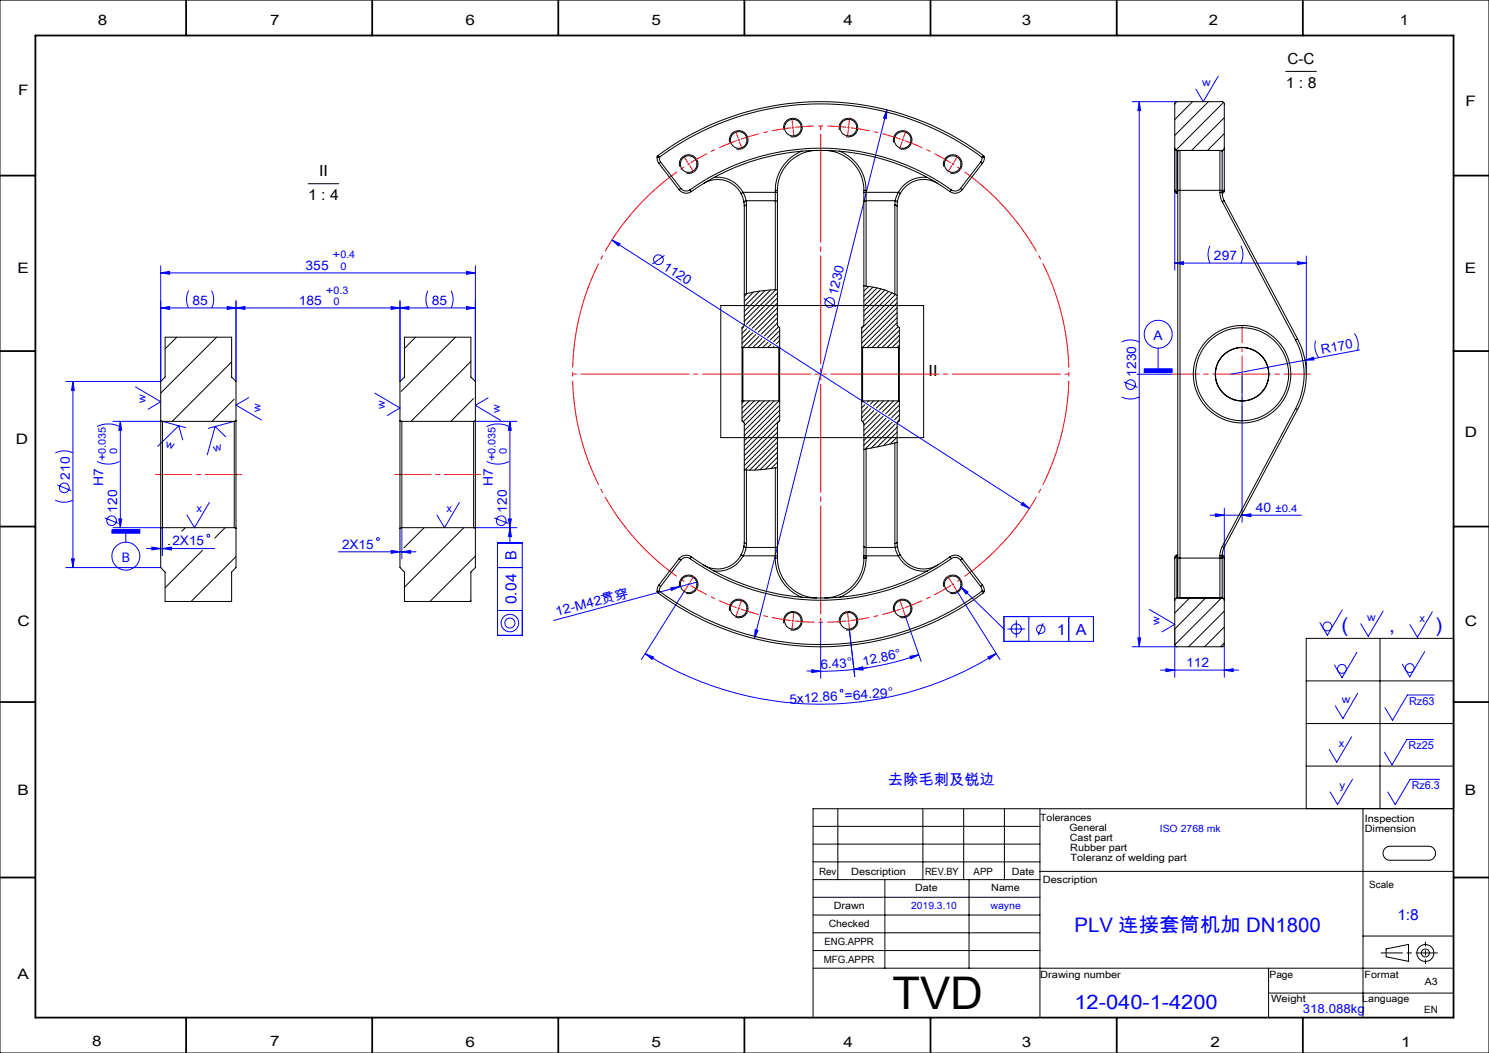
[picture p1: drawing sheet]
<svg xmlns="http://www.w3.org/2000/svg" width="420mm" height="297mm" viewBox="0 0 420 297" stroke-linecap="round" stroke-linejoin="round" font-family="sans-serif">
<g fill="none" stroke="#00f" stroke-width=".28">
<path d="M250.2 31l-.2 2.5-.8-.2zM250.2 31l-37.4 149.1M319.3 28.7h12.7M321.3 28.7l.4 2.5h-.7zM321.3 28.7v153.7M343.6 21.5l-4.2 7.2-2.1-3.6M331.4 41.8v34.4M45.3 77l2.5-.5v.9zM45.3 75v32.6h-26.7M45.3 77h88.8M131.6 76.5l2.5 .5-2.5 .4zM134.1 75v32.6"/>
<path d="M172.6 67.7l2.3 1-.4 .7zM172.6 67.7l117.8 75.7M187.4 72l-3.4 2.5M331.4 74.2l2.4-.4v.8zM331.4 74.2h37.1M341.3 69.3l-.6 2.3 .2 1.4 .4 1.2M350 69.3l.6 2.3-.2 1.4-.4 1.2M366 73.8l2.5 .4-2.5 .4zM368.5 72.2v33.3M45.3 86.9h88.8M45.3 86.9l2.5-.4v.8zM53.2 82l-.6 2.2 .2 1.7 .4 1"/>
<path d="M59.7 82l.6 1.9-.1 1.4-.5 1.6M64.1 86.5l2.5 .4-2.5 .4zM66.6 86.9l2.5-.4v.8zM66.6 84.9v22.7M110.3 86.5l2.5 .4-2.5 .4zM112.8 86.9l2.5-.4v.8zM112.8 84.9v22.7M120.7 82l-.5 1.9v1.4l.5 1.6M127.2 82l.6 2.2-.2 1.7-.4 1M131.6 86.5l2.5 .4-2.5 .4zM232.3 84.1l3.5 2.5M316.4 96.5l2.3-.6 1.7 .2 .9 .4"/>
<path d="M326.7 98.2v5.8M371.1 96.1l-.2 2.3 .3 1 .8 1.5M382 94l.8 1.5 .2 1-.1 2.3M383.5 98.7l-36.3 6.8M20.6 107.6l.4 2.5h-.8zM20.6 107.6v52.5M31.9 118.8h13.9l6.6 1.8M33.9 118.8l.4 2.6h-.8zM33.9 118.8v30M38.2 109.1l7.1 4.2-3.5 2.1M66.1 118.8l-7.4 2M70.2 112.1l-3.6 2.2 7.1 4.2"/>
<path d="M105.7 110.9l7.1 4.2-3.5 2.1M133.6 118.8h12.2M137.7 112.2l-3.6 2.1 7.1 4.3M143.8 118.8l.4 2.6h-.8zM143.8 118.8v30M316.4 112l1.9 .5 1.7-.1 1.3-.4M317 107.7l3.9 1.6M320.7 105.5h9.9M322.8 104h7.8v1.1h-7.8zM350.3 105.5v41.8M368.1 101.6l2.4-.9 .1 .8zM15.6 127.7l2-.5 1.7 .1 1.3 .4"/>
<path d="M16.2 136.8l3.9 1.6M27.4 130.2a7.2 7.2 0 0 0 6.3 0M27.4 120.3a7.2 7.2 0 0 1 6.3 0M51.5 124.1l-1.1-4-5.9 5.8M63.6 123.2l-2.9-2.9-2.2 8M137.3 130.2a7.2 7.2 0 0 0 6.3 0M137.3 120.3a7.2 7.2 0 0 1 6.3 0M15.6 141.1l2 .5h1.3l1.7-.5M20.2 157.6h.8l-.4 2.5zM29.5 146.1l3.9 1.5M31.6 149.4h7.8v1h-7.8zM31.9 148.8h13.9v7.9"/>
<path d="M33.5 146.4h.8l-.4 2.4zM35.5 150.4v2.5M41.3 154.7h19.3M42.8 154.3l2.5 .4-2.5 .4zM45.3 149v7.7M45.8 154.7l2.5-.4v.8zM59.1 141.7l-4.2 7.1-2.2-3.5M95.4 155.6h21.9M110.3 155.3l2.5 .3-2.5 .5zM113.3 155.6l2.5-.3v.8zM113.3 148.8v8.9M129.6 141.7l-4.2 7.1-2.1-3.5"/>
<path d="M133.6 148.8h12.2M139.4 146.1l3.9 1.5M140.3 153.1h7v26.1h-7zM143.4 146.4h.8l-.4 2.4zM143.9 148.8l-.1 4.3M143.9 148.8l.4 2.5h-.9zM288.5 141.7l1.9 1.7-2.4-1zM341.3 145.3h25.8M342.8 144.9l2.5 .4-2.5 .4zM345.3 143.3v26M350.3 145.3l2.5-.4v.8zM18.6 160.1h26.7"/>
<path d="M140.3 172.2h7M140.3 160.1h7M189.2 165.8l2.5-.3-2.3 1zM191.7 165.5l-35.5 9.5M192.8 167.1l-11.9 19M196.8 164.1l-5.1 1.4M213 177.6l.8 .2-1 2.3zM231.5 175.4v15.9M239.6 177.8l1.5 13M255.5 174.1l4.3 12.4M270.2 167.1l11.9 19M271 165.5l2 1.5-.5 .5z"/>
<path d="M271 165.5l12.2 11.9M283.2 173.9h25.2v7h-25.2zM284.2 177.4h4.9M286.7 174.9v5M290.2 173.9v7M294.3 175.8l-1.4 3.4M301.4 173.9v7M321 179.9h.7l-.4 2.5zM324.2 171.9l7.2 4.2-3.6 2.1M331.4 177.4v13.6M378.6 172l-4.2 7.2-2.1-3.6M390.1 172.4l-4.2 7.1-2.1-3.6"/>
<path d="M404 172.6l-4.2 7.1-2.1-3.5M182 184.4l2.3 .9-.4 .7zM182 184.4a93.1 93.1 0 0 0 99 0M227.5 189.2l4 .1M229 188.9l2.5 .4-2.5 .4zM240.9 188.8l2.4-.7 .1 .8zM240.9 188.8l-9.4 .5M244.8 188.3l-3.9 .5M256.7 185.1l2.5-.4-2.3 1.1zM259.2 184.7l-9 2.6-9.3 1.5M278.7 185.3l2.3-.9-1.9 1.6zM319.3 182.4h12.7"/>
<path d="M327.3 189h22.1M328.9 188.6l2.5 .4-2.5 .4zM345.3 189l2.5-.4v.8zM345.3 181.8v9.2M382.7 184l-4.2 7.2-2.1-3.6M383 195.5l-4.2 7.2-2.1-3.6M401.8 183.8l-4.1 7.1-2.2-3.5M404.5 196h-7.5l-4.2 7.2-2.1-3.6M381.2 207.8l-4.2 7.2-2.1-3.6M381.5 219.8l-4.2 7.1-2.1-3.5M404.4 208.6h-7.6l-4.2 7.1-2.1-3.5M406 219.8h-8.2l-4.2 7.1-2.2-3.5"/>
<circle cx="185.7" cy="73.3" r="1.36"/>
<circle cx="234" cy="85.3" r="1.37"/>
<circle cx="326.7" cy="94.3" r="3.9"/>
<circle cx="318.9" cy="108.5" r="1.36"/>
<circle cx="18.1" cy="137.6" r="1.36"/>
<circle cx="31.5" cy="146.9" r="1.36"/>
<circle cx="35.5" cy="156.9" r="3.9"/>
<circle cx="58.7" cy="151.1" r=".38"/>
<circle cx="106.6" cy="152" r=".4"/>
<circle cx="141.4" cy="146.9" r="1.36"/>
<circle cx="143.8" cy="175.7" r="2.47"/>
<circle cx="143.8" cy="175.7" r="1.42"/>
<circle cx="286.7" cy="177.4" r="1.42"/>
<circle cx="293.6" cy="177.5" r="1.18"/>
<circle cx="374.4" cy="176.7" r="1.25"/>
<circle cx="237.4" cy="194.8" r=".39"/>
<circle cx="378.5" cy="188.7" r="1.26"/>
<circle cx="397.6" cy="188.4" r="1.24"/>
</g>
<g fill="none" stroke="#000" stroke-width=".28">
<path d="M0 0h420v297h-420zM221.1 36.7a2.63 2.63 0 0 1 2.3-3.3 2.63 2.63 0 0 1 2.9 2.8 2.63 2.63 0 0 1-3.3 2.3M236.8 36.7a2.63 2.63 0 0 1 2.3-3.3 2.63 2.63 0 0 1 2.8 2.8 2.63 2.63 0 0 1-3.2 2.3M362.7 20.1h8.6M86.9 51.8h8.7M191.7 47a2.62 2.62 0 0 1 2.3-3.3 2.62 2.62 0 0 1 2.9 2.8 2.62 2.62 0 0 1-3.3 2.3M205.8 40.1a2.63 2.63 0 0 1 2.4-3.2 2.63 2.63 0 0 1 2.8 2.8 2.63 2.63 0 0 1-3.3 2.3M252.1 40.1a2.62 2.62 0 0 1 2.3-3.2 2.62 2.62 0 0 1 2.8 2.8 2.62 2.62 0 0 1-3.3 2.3M266.2 47a2.63 2.63 0 0 1 2.3-3.3 2.63 2.63 0 0 1 2.9 2.8 2.63 2.63 0 0 1-3.4 2.3M203.3 86.2h57.2v37.2h-57.2zM191.7 165.5a2.62 2.62 0 0 1 2.3-3.3 2.62 2.62 0 0 1 2.9 2.8 2.62 2.62 0 0 1-3.3 2.4M205.8 172.3a2.63 2.63 0 0 1 2.4-3.3 2.63 2.63 0 0 1 2.8 2.9 2.63 2.63 0 0 1-3.3 2.3"/>
<path d="M221.1 175.8a2.63 2.63 0 0 1 2.4-3.3 2.63 2.63 0 0 1 2.8 2.9 2.63 2.63 0 0 1-3.3 2.3M236.8 175.8a2.62 2.62 0 0 1 2.3-3.3 2.62 2.62 0 0 1 2.8 2.8 2.62 2.62 0 0 1-3.2 2.4M252.1 172.3a2.62 2.62 0 0 1 2.3-3.3 2.62 2.62 0 0 1 2.8 2.8 2.62 2.62 0 0 1-3.3 2.4M266.2 165.5a2.63 2.63 0 0 1 2.3-3.3 2.63 2.63 0 0 1 2.9 2.9 2.63 2.63 0 0 1-3.4 2.3M368.4 180.1h41.6v48h-41.6zM368.4 192h41.6M389.3 180.1v48M368.4 204.1h41.6M368.4 216.1h41.6M229.3 233.1h64M229.3 238.1h64M236.3 228.1v20"/>
<path d="M260.3 228.1v20M271.8 228.1v20M283.3 228.1v20M293.3 228.1v58.9M384.5 228.1v58.9M390.8 239.1l1.1-.4h11a1.98 1.98 0 0 1 2 2 1.98 1.98 0 0 1-2 1.9h-10.8a1.98 1.98 0 0 1-1.9-1.3 1.98 1.98 0 0 1 .6-2.2zM410 228.1h-180.7v59M229.3 243.1h64M229.3 248.1h64M229.3 253.1h64M229.3 258.1h64M249.6 248.1v25"/>
<path d="M273.3 248.1v25M293.3 245.8h116.7M229.3 263.1h64M229.3 268.1h64M229.3 273.1h180.7M357.8 273.1v13.9M384.5 264h25.5M391 267.6l6.3-1.2v4.7l-6.3-1.2zM357.8 280.1h52.2"/>
<circle cx="402" cy="268.8" r="1.12"/>
<circle cx="402.1" cy="268.8" r="2.4"/>
</g>
<g fill="none" stroke="#f00" stroke-width=".28" stroke-dasharray="30.5 1.3 1.3 1.3" stroke-linecap="butt">
<path d="M208.4 39.5l-.3 .1M208.4 39.5l.3-.1M223.7 36h-.3M223.7 36l.3-.1M239.3 36l-.3-.1M239.3 36h.4M254.6 39.5l-.3-.1M254.6 39.5l.3 .1M268.7 46.3l-.2-.2M268.7 46.3l.3 .1M194.3 164.8l.2 .2M194.3 164.8l-.3-.2"/>
<path d="M208.4 171.6l.3 .1M208.4 171.6l-.3-.1M223.7 175.1h.3M223.7 175.1h-.3M239.3 175.1h.4M239.3 175.1h-.3M254.6 171.6l.3-.1M254.6 171.6l-.3 .1M268.7 164.8l.3-.2M268.7 164.8l-.2 .2"/>
</g>
<path d="M207.8 39.7l-6.7 2.8-6.3 3.4M223 36l-7.1 1.3-6.9 2M238.7 35.9l-7.2-.4-7.2 .4M254 39.3l-6.9-2-7.1-1.3M268.2 45.9l-6.3-3.4-6.7-2.8M194.8 165.1l6.3 3.5 6.7 2.8M209 171.8l6.9 2 7.1 1.2M224.3 175.2l7.2 .3 7.2-.3M240 175l7.1-1.2 6.9-2M255.2 171.4l6.7-2.8 6.3-3.5" fill="none" stroke="#f00" stroke-width=".28" stroke-dasharray="30.5 1.3 1.3 1.3" stroke-dashoffset="25.2" stroke-linecap="butt"/>
<path d="M193.7 46.6a70 70 0 0 0 0 117.9M269.3 164.5a70 70 0 0 0 0-117.9" fill="none" stroke="#f00" stroke-width=".28" stroke-dasharray="30.5 1.3 1.3 1.3" stroke-dashoffset="-3.4" stroke-linecap="butt"/>
<path d="M194.1 46l.1 .3M194.2 46.3l-.2 .2M194.2 46.3l.2 .2M194.5 46.1l-.3 .2M350 105.5h.7M350.3 105.2v.7" fill="none" stroke="#f00" stroke-width=".28"/>
<g fill="none" stroke="#f00" stroke-width=".28" stroke-dasharray="30.5 1.3 1.3 1.3">
<path d="M208.2 38.9l-.7-1.9M208.4 39.5l-.1-.3M208.4 39.5l.1 .3M223.6 35.4l-.2-2.1M223.7 36l-.1-.3M223.7 36v.3M223.7 36.6l.3 2M239.3 36.6l-.3 2M239.3 36l.1-.3M239.3 36v.3M239.4 35.4l.2-2.1M254.6 39.5l.1-.3"/>
<path d="M254.6 39.5l-.1 .3M254.8 38.9l.7-1.9M193.9 45.7l-1.1-1.7M194.6 46.8l1.1 1.7M208.6 40l.7 2M254.4 40l-.7 2M268.4 46.8l-1.1 1.7M268.7 46.3l.2-.3M268.7 46.3l-.1 .2M269.1 45.7l1.1-1.7M231.5 105.5v-.3M231.5 105.5h-.3"/>
<path d="M231.5 105.5v.3M231.5 105.5h.3M193.9 165.3l-1.1 1.8M194.3 164.8l-.2 .3M194.3 164.8l.1-.3M194.6 164.3l1.1-1.7M208.2 172.2l-.7 1.9M208.4 171.6l-.1 .3M208.4 171.6l.1-.3M208.6 171l.7-1.9M223.6 175.7l-.2 2M223.7 175.1l-.1 .3"/>
<path d="M223.7 175.1v-.3M223.7 174.5l.3-2M239.3 174.5l-.3-2M239.3 175.1l.1 .3M239.3 175.1v-.3M239.4 175.7l.2 2M254.4 171l-.7-1.9M254.6 171.6l.1 .3M254.6 171.6l-.1-.3M254.8 172.2l.7 1.9M268.4 164.3l-1.1-1.7M268.7 164.8l.2 .3"/>
<path d="M268.7 164.8l-.1-.3M269.1 165.3l1.1 1.8"/>
</g>
<path d="M230.9 105.5h-69.3M231.5 104.9v-69.2M231.5 106.2v69.2M232.1 105.5h69.3" fill="none" stroke="#f00" stroke-width=".28" stroke-dasharray="30.5 1.3 1.3 1.3" stroke-dashoffset="-2.2"/>
<path d="M68.1 133.8h-24.2M135.6 133.8h-24.2" fill="none" stroke="#f00" stroke-width=".28" stroke-dasharray="30.5 1.3 1.3 1.3" stroke-dashoffset="20.3"/>
<path d="M350.4 104.9v-12.8M350.4 106.2v12.8" fill="none" stroke="#f00" stroke-width=".28" stroke-dasharray="30.5 1.3 1.3 1.3" stroke-dashoffset="26"/>
<path d="M349.7 105.5h-19.1" fill="none" stroke="#f00" stroke-width=".28" stroke-dasharray="30.5 1.3 1.3 1.3" stroke-dashoffset="22.8"/>
<path d="M351 105.5h18.5" fill="none" stroke="#f00" stroke-width=".28" stroke-dasharray="30.5 1.3 1.3 1.3" stroke-dashoffset="23.1"/>
<path d="M389.6 268.8h15.9" fill="none" stroke="#000" stroke-width=".28" stroke-dasharray="30.5 1.3 1.3 1.3" stroke-dashoffset="24.4"/>
<path d="M402.1 265.7v6.1" fill="none" stroke="#000" stroke-width=".28" stroke-dasharray="30.5 1.3 1.3 1.3" stroke-dashoffset="29.3"/>
<g fill="none" stroke="#000" stroke-width=".5">
<path d="M10 10h400v277h-400zM52.5 0v10M105 0v10M157.5 0v10M210 0v10M262.5 0v10M315 0v10M367.5 0v10M0 49.5h10M410 49.5h10M0 99h10M410 99h10"/>
<path d="M0 148.5h10M410 148.5h10M0 198h10M410 198h10M0 247.5h10M410 247.5h10M52.5 287v10M105 287v10M157.5 287v10M210 287v10M262.5 287v10M315 287v10"/>
<path d="M367.5 287v10"/>
</g>
<g fill="#00f">
<path d="M271 165.5l2 1.5-.5 .5z"/>
<path d="M143.9 148.8l.4 2.5h-.9z"/>
<path d="M368.1 101.6l2.4-.9 .1 .8z"/>
<path d="M189.2 165.8l2.5-.3-2.3 1z"/>
<path d="M31.6 149.4v1h7.8v-1zM322.8 104v1.1h7.8v-1.1z"/>
<path d="M288.5 141.7l-.5 .7 2.4 1zM172.6 67.7l1.9 1.7 .4-.7z"/>
<path d="M350.3 145.3l2.5-.4v.8zM342.8 144.9l2.5 .4-2.5 .4z"/>
<path d="M45.3 77l2.5-.5v.9zM131.6 76.5l2.5 .5-2.5 .4zM112.8 86.9l2.5-.4v.8zM131.6 86.5l2.5 .4-2.5 .4zM42.8 154.3l2.5 .4-2.5 .4zM45.8 154.7l2.5-.4v.8zM110.3 155.3l2.5 .3-2.5 .5zM113.3 155.6l2.5-.3v.8zM328.9 188.6l2.5 .4-2.5 .4zM345.3 189l2.5-.4v.8zM331.4 74.2l2.4-.4v.8zM366 73.8l2.5 .4-2.5 .4z"/>
<path d="M45.3 86.9l2.5-.4v.8zM64.1 86.5l2.5 .4-2.5 .4z"/>
<path d="M66.6 86.9l2.5-.4v.8zM110.3 86.5l2.5 .4-2.5 .4z"/>
<path d="M229 188.9l2.5 .4-2.5 .4zM240.9 188.8l2.4-.7 .1 .8z"/>
<path d="M182 184.4l2.3 .9-.4 .7zM278.7 185.3l2.3-.9-1.9 1.6z"/>
<path d="M240.9 188.8l2.4-.7 .1 .8zM256.7 185.1l2.5-.4-2.3 1.1z"/>
<path d="M213 177.6l-.2 2.5 1-2.3zM250.2 31l-1 2.3 .8 .2z"/>
<path d="M20.6 107.6l.4 2.5h-.8zM20.2 157.6h.8l-.4 2.5zM33.9 118.8l.4 2.6h-.8zM33.5 146.4h.8l-.4 2.4zM143.8 118.8l.4 2.6h-.8zM143.4 146.4h.8l-.4 2.4zM321.3 28.7l.4 2.5h-.7zM321 179.9h.7l-.4 2.5z"/>
</g>
<g fill="none" stroke="#000" stroke-width=".28">
<path d="M331.9 28.7l-.5 .5M336.4 28.7l-5 5M340.9 28.7l-9.5 9.5M345.2 28.9l-13.5 13.5M345.3 33.2l-9.2 9.2M345.3 37.7l-4.7 4.7M185.3 44.3l.7 .1M185.3 44.3l.1 1 .4 .8M185.6 43.9l-.3 .4M185.6 43.9l.4 .5M185.6 43.9a76.9 76.9 0 0 1 91.8 0M185.8 46.1l5.8 7.4"/>
<path d="M186 44.4v.7l.3 .6M186 44.4a76.3 76.3 0 0 1 91 0M186.3 45.7l-.5 .4M186.3 45.7l5.8 7.5M191.6 53.5a2.52 2.52 0 0 0 3.4 .5M192.1 53.2l-.5 .3M192.1 53.2a1.89 1.89 0 0 0 2.5 .3M194.6 53.5l.4 .5M194.6 53.5a63.6 63.6 0 0 1 73.7 0M198.5 51.7a7.5 7.5 0 0 1 10.5 2.9M201.4 50.1l-6.4 3.9M201.4 50.1a8.2 8.2 0 0 1 8.2 4.2"/>
<path d="M209 54.6l.8 2.4M209.6 54.3l-.6 .3M209.6 54.3l.9 2.3M209.6 54.3h9.1M209.8 57l.1 1.1M209.9 58.1v33.7l-.6 .6v5.6M210.5 56.6v1.2M210.5 56.6l-.7 .4M210.5 56.6h8.2M210.5 57.8l-.6 .3M210.5 57.8v25M218.7 56.6l.6 .3"/>
<path d="M218.7 54.3v2.3M218.7 54.3h.6M218.7 53.7h.6M218.7 53.7v.6M218.7 56.6v25.1M219.3 54.3v2.6M219.3 53.7v.6M219.3 56.9v34.9l.6 .6v5.6M226.2 42.6a67.1 67.1 0 0 1 10.6 0M226.2 42.6a63.1 63.1 0 0 0-24.8 7.5M226.2 42.6a11.9 11.9 0 0 0-7.5 11.1M230.3 42.4a11.3 11.3 0 0 0-11 11.3"/>
<path d="M232.6 42.4a11.2 11.2 0 0 1 11.1 11.3M236.8 42.6a63.6 63.6 0 0 1 24.8 7.5M236.8 42.6a11.9 11.9 0 0 1 7.5 11.1M243.7 54.3h.6M243.7 54.3v2.6M243.7 53.7h.6M243.7 53.7v.6M243.7 56.9v34.9l-.6 .6v5.6M244.3 56.6l-.6 .3M244.3 54.3v2.3M244.3 56.6h8.2M244.3 53.7v.6"/>
<path d="M244.3 56.6v24.1M244.3 54.3h9.1M252.4 57.8l.6 .3M252.4 57.8v25.2M252.5 56.6l-.1 1.2M252.5 56.6l.6 .4M253 58.1v33.7l.7 .6v5.6M253.1 57l-.1 1.1M253.4 54.3l-.9 2.3M253.4 54.3l.5 .3M253.9 54.6l-.8 2.4M261.6 50.1l6.4 3.9"/>
<path d="M261.6 50.1a8.2 8.2 0 0 0-8.2 4.2M264.5 51.7a7.5 7.5 0 0 0-10.6 2.9M268.3 53.5l-.3 .5M270.9 53.2a1.89 1.89 0 0 1-2.6 .3M270.9 53.2l.5 .3M271.4 53.5a2.49 2.49 0 0 1-3.4 .5M276.6 45.7l.5 .4M276.6 45.7l-5.7 7.5M277 44.4l-.4 1.3M277.1 46.1l-5.7 7.4M277.4 43.9l-.4 .5M277.4 43.9l.2 .4"/>
<path d="M277.6 44.3l-.6 .1M277.6 44.3l-.1 1-.4 .8M331.4 53.5v.7l.6 .3M331.4 41.8v.4l.6 .2M331.4 41.8v-12.6l.5-.5h12.9l.4 .2 .1 .3v12.6M331.4 53.5v.3l.6 .2M331.4 41.8v11.7M332 42.4v11.6M332 54v.5M332 54.5h.2M332 42.4h12.7M332 54h.2"/>
<path d="M332.2 53.7v-11.1l.6-.2v11.3M332.2 53.7h.6M332.2 53.7v103.7M332.8 53.7h11.3M332.8 53.7v103.7M344.1 53.7h.6M344.1 54.3l.2 1.6 .5 1M344.1 54.3h.6M344.1 53.7v.6M344.7 42.6l-.6-.2v11.3M344.7 42.4v.2M344.7 42.6v11.1"/>
<path d="M344.7 54.3l.2 1.2 .4 1.1M344.7 53.7v.6M344.8 56.9l20.6 39M345.3 56.6l-.5 .3M345.3 56.6l20.7 39M345.3 53.5v.6l-.6 .4M345.3 41.8l-.1 .4-.5 .2M345.3 41.8v11.7M345.3 53.5l-.1 .4-.5 .1M49.9 95.1l-3.3 3.3M61.1 95.1l-15.8 15.8M117.2 95.1l-3.1 3.1"/>
<path d="M128.5 95.1l-15.4 15.3M209.3 98v15.1M209.3 98h.2M209.5 98v15.1M209.5 98h10.2M209.8 92.2l-.5 .5M210.5 82.8l-.6 .2M210.6 92.7l-1.3 1.3M210.8 82.8l-.9 .8M211.5 93.3l-2.2 2.2M212.3 93.8l-3 3.1M212.5 82.4l-2.6 2.6"/>
<path d="M213.2 94.4l-3.7 3.6M214 94.9l-3.1 3.1M214.2 82.1l-4.3 4.3M214.9 95.5l-2.6 2.5M215.8 96l-2.1 2M215.8 81.9l-5.9 5.9M216.6 96.6l-1.5 1.4M217.3 81.8l-7.4 7.4M217.5 97.1l-1 .9M218.3 97.7l-.4 .3M218.7 81.7l-4.1 .4-4.1 .7M218.9 81.7l-9 8.9"/>
<path d="M219.3 81.7h-.6M219.3 82.7l-8.8 8.8M219.3 84.1l-8 7.9M219.3 85.5l-7.1 7.1M219.3 86.9l-6.3 6.2M219.3 88.3l-5.4 5.4M219.3 89.7l-4.5 4.5M219.3 91.1l-3.7 3.7M219.6 92.1l-3.1 3.2M219.7 98v15.1M219.9 98v15.1M219.9 98h-.2"/>
<path d="M219.9 93.3l-2.6 2.5M219.9 94.6l-1.7 1.8M219.9 96.1l-.9 .8M219.9 97.5h.1M243.1 98v15.1M243.1 98h.2M243.3 98v15.1M243.3 98h10.1M243.7 80.6l.6 .1M243.8 80.6l-.1 .1M244.3 80.7l4.1 .8 4 1.5M245 80.8l-1.3 1.3"/>
<path d="M246.2 81l-2.5 2.5M247.4 81.2l-3.7 3.7M248.5 81.5l-4.8 4.9M249.6 81.8l-5.9 5.9M250.6 82.2l-6.9 6.9M251.6 82.6l-7.9 8M252.4 83l.6 .3M252.6 83l-9.5 9.6M253 84l-9.9 10M253 85.4l-9.9 10M253 86.8l-9.9 10M253 88.2l-9.8 9.8"/>
<path d="M253 89.6l-8.4 8.4M253 91l-7 7M253.4 92.1l-6 5.9M253.4 98v15.1M253.7 98v15.1M253.7 98h-.3M253.7 94.6l-3.5 3.4M253.7 93.2l-4.9 4.8M253.7 96l-2.1 2M253.7 97.4l-.7 .6M365.4 95.9a20.7 20.7 0 0 1 0 19.3M366 95.6l-.6 .3"/>
<path d="M366 95.6a21.2 21.2 0 0 1 0 19.9M45.3 118.7v-11.1l1.3-1.2v-11.3h18.7v11.3l1.3 1.2v11.1M45.3 118.7v30.3M45.3 118.7l.5 .1M45.8 118.8v30M45.8 118.8h20.3M65.3 102.1l-16.7 16.7M66 112.6l-6.2 6.2M66.1 118.8v30M66.6 118.7v30.3M66.6 118.7l-.5 .1M112.8 118.7v-11.1l1.3-1.2v-11.3h18.7v11.3l1.3 1.2v11.1"/>
<path d="M112.8 118.7v30.3M112.8 118.7l.5 .1M113.3 118.8v30M113.3 118.8h20.3M132.8 101.9l-16.9 16.9M133.6 112.4l-6.4 6.4M133.6 118.8v30M134.1 118.7v30.3M134.1 118.7l-.5 .1M209.3 113.1v5.6l.6 .6v33.7M209.5 113.1h10.2M209.5 113.1h-.2"/>
<path d="M209.9 113.1l-.6 .6M211.3 113.1l-2 2M212.8 113.1l-3.5 3.4M214.2 113.1l-4.9 4.8M215.6 113.1l-6 5.9M217 113.1l-7.1 7M218.4 113.1l-8.5 8.4M219.7 113.1h.2M219.7 113.1l-9.8 9.8M219.9 113.1v5.6l-.6 .6v34.8M219.9 114.3l-10 10M219.9 115.7l-10 10"/>
<path d="M219.9 117.1l-10 10M219.9 118.5l-10 10M243.1 113.1v5.6l.6 .6v34.8M243.1 113.6h.1M243.3 113.1h10.1M243.3 113.1h-.2M243.9 114.2l-.8 .8M244.8 114.7l-1.7 1.7M245 113.1l-.3 .3M245.6 115.2l-2.5 2.6M246.5 113.1l-1 .9M246.5 115.8l-3.2 3.2"/>
<path d="M247.4 116.3l-3.7 3.7M247.8 113.1l-1.4 1.4M248.2 116.9l-4.5 4.5M249.1 117.4l-5.4 5.4M249.2 113.1l-2 2M249.9 118l-6.2 6.2M250.6 113.1l-2.5 2.5M250.8 118.5l-7.1 7.1M251.6 119.1l-7.6 7.6M252.1 113.1l-3.2 3.1M252.5 119.6l-6.8 6.8M253.4 113.1h.3"/>
<path d="M253.4 113.1l-3.6 3.6M253.7 113.1v5.6l-.7 .6v33.7M253.7 114.2l-3.1 3.1M253.7 115.6l-2.2 2.2M253.7 117l-1.4 1.4M253.7 118.4l-.5 .5M365.4 115.2l.6 .3M365.4 115.2l-20.6 38.9M366 115.5l-20.7 38.9M209.9 132.5l.6 .1M210.5 132.6v20.7M218.7 132v22.4"/>
<path d="M218.7 132l-5.4 .6h-2.8M219.3 131.9l-.6 .1M219.3 120.5l-9.4 9.4M219.3 122l-9.4 9.3M219.3 123.4l-9.2 9.1M219.3 124.7l-7.8 7.9M219.3 126.1l-6.4 6.5M219.3 127.6l-5 4.9M219.3 129l-3.4 3.4M219.3 130.3l-1.8 1.8M244.3 126.6v27.8M244.3 126.6l-.6 .2"/>
<path d="M252.4 125v28.3M252.4 125l-8.1 1.6M253 124.8l-.6 .2M253 120.5l-5.5 5.5M253 121.9l-3.8 3.8M253 123.3l-1.9 2M253 124.7l-.1 .1M45.3 149v11.1l1.3 1.3v8.2h18.7v-8.2l1.3-1.3v-11.1M45.8 148.8h20.3M45.8 148.8l-.5 .2M47.6 153.6h.1M52.2 148.9l-.9 .9"/>
<path d="M57.1 155.2l-10.5 10.6M63.5 148.8l-2.9 3M66.1 148.8l.5 .2M66.6 157l-12.7 12.6M112.8 149v11.1l1.3 1.3v8.2h18.7v-8.2l1.3-1.3v-11.1M113.3 148.8h20.3M113.3 148.8l-.5 .2M119.6 148.8l-5.7 5.7M130.8 148.8l-16.7 16.8M133.6 148.8l.5 .2M134.1 156.8l-12.8 12.8M191.6 157.6l.5 .4"/>
<path d="M191.6 157.6l-5.8 7.4M192.1 158l-5.8 7.4M194.6 157.6a1.81 1.81 0 0 0-2.5 .4M194.6 157.6a63.8 63.8 0 0 0 73.7 0M195 157.1l6.4 3.9M195 157.1l-.4 .5M195 157.1a2.47 2.47 0 0 0-3.4 .5M209.1 156.5l.5 .3M209.1 156.5a7.5 7.5 0 0 1-10.6 2.9M209.6 156.8a8.2 8.2 0 0 1-8.2 4.2M209.6 156.8h9.1M209.8 154l.7 .4"/>
<path d="M209.8 154l-.7 2.5M209.9 153l.6 .3M209.9 153l-.1 1M210.5 154.4l-.9 2.4M210.5 154.4h8.2M210.5 153.3v1.1M218.7 154.4v2.4M218.7 156.8h.6M218.7 157.4a11.9 11.9 0 0 0 7.5 11M218.7 157.4h.6M218.7 156.8v.6M219.3 154.1l-.6 .3"/>
<path d="M219.3 154.1v2.7M219.3 157.4a11.3 11.3 0 0 0 11 11.3M219.3 156.8v.6M243.7 154.1l.6 .3M243.7 156.8h.6M243.7 154.1v2.7M243.7 157.4a11.2 11.2 0 0 1-11.1 11.3M243.7 157.4h.6M243.7 156.8v.6M244.3 154.4v2.4M244.3 157.4a11.9 11.9 0 0 1-7.5 11M244.3 156.8v.6"/>
<path d="M244.3 154.4h8.2M244.3 156.8h9.1M252.4 153.3l.1 1.1M252.5 154.4l.9 2.4M253 153l-.6 .3M253 153l.1 1M253.1 154l-.6 .4M253.1 154l.8 2.5M253.4 156.8a8.1 8.1 0 0 0 8.2 4.2M253.9 156.5l-.5 .3M253.9 156.5a7.5 7.5 0 0 0 10.6 2.9M268 157.1a2.46 2.46 0 0 1 3.4 .5"/>
<path d="M268 157.1l.3 .5M268 157.1l-6.4 3.9M268.3 157.6a1.81 1.81 0 0 1 2.6 .4M270.9 158l5.7 7.4M271.4 157.6l-.5 .4M271.4 157.6l5.7 7.4M331.4 157.6v11.7M332 156.6l-.6 .3v.7M332 157.1l-.5 .1-.1 .4M332 157.1v11.6M332 156.6v.5M332 156.6h.2"/>
<path d="M332 157.1h.2M332.2 157.4v11l.6 .3v-11.3M332.2 157.4h.6M332.8 157.4h11.3M344.1 157.4v11.3l.6-.3M344.1 157.4h.6M344.1 156.8h.6M344.1 156.8v.6M344.7 156.6l.6 .4v.6M344.7 157.1l.5 .1 .1 .4M344.7 157.4v11M344.7 156.8v.6"/>
<path d="M344.8 154.1l-.5 1-.2 1.7M344.8 154.1l.5 .3M345.3 154.4l-.4 1.1-.2 1.3M345.3 157.6v11.7M65.3 169.4l-.1 .2M132.8 169.3l-.3 .3M185.3 166.8l.3 .4M185.6 167.2a76.9 76.9 0 0 0 91.8 0M185.8 165l-.4 .8-.1 1M185.8 165l.5 .4M186 166.7l-.4 .5M186 166.7l-.7 .1"/>
<path d="M186 166.7a76.3 76.3 0 0 0 91 0M186.3 165.4l-.3 .6v.7M201.4 161a63 63 0 0 0 24.8 7.4M226.2 168.4a67.1 67.1 0 0 0 10.6 0M261.6 161a63.5 63.5 0 0 1-24.8 7.4M276.6 165.4l.4 1.3M277 166.7l.4 .5M277 166.7l.6 .1M277.1 165l-.5 .4M277.1 165l.4 .8 .1 1M277.6 166.8l-.2 .4M331.4 169.3v12.6l.5 .5h12.9l.4-.2 .1-.3v-12.6"/>
<path d="M332 168.7l-.6 .2v.4M332 168.7h12.7M335.6 168.7l-4.2 4.2M340.1 168.7l-8.7 8.7M344.6 168.7l-13.2 13.2M344.7 168.7l.5 .2 .1 .4M344.7 168.4v.3M345.3 172.4l-10 10M345.3 176.8l-5.5 5.6M345.3 181.4l-1 1"/>
<circle cx="208.4" cy="39.5" r="2.35"/>
<circle cx="223.6" cy="36" r="2.35"/>
<circle cx="239.3" cy="36" r="2.34"/>
<circle cx="254.6" cy="39.5" r="2.35"/>
<circle cx="194.3" cy="46.3" r="2.35"/>
<circle cx="268.7" cy="46.3" r="2.35"/>
<circle cx="350.3" cy="105.6" r="13.1"/>
<circle cx="350.3" cy="105.5" r="13.8"/>
<circle cx="350.4" cy="105.6" r="7.5"/>
<circle cx="350.4" cy="105.6" r="7.6"/>
<circle cx="194.3" cy="164.8" r="2.35"/>
<circle cx="208.4" cy="171.6" r="2.35"/>
<circle cx="223.6" cy="175.1" r="2.35"/>
<circle cx="239.3" cy="175.1" r="2.34"/>
<circle cx="254.6" cy="171.6" r="2.35"/>
<circle cx="268.7" cy="164.8" r="2.35"/>
</g>
<text font-size="12.7" x="251.7" y="284.5">TVD</text>
<g font-size="5.6" fill="#00f">
<text x="378.4" y="178.2">(</text>
<text x="391.9" y="178.2">,</text>
<text x="405" y="178.2">)</text>
<text x="303.1" y="262.9">PLV 连接套筒机加 DN1800</text>
<text x="303.1" y="284.7">12-040-1-4200</text>
</g>
<g font-size="4.3">
<text x="363.2" y="18">C-C</text>
<text x="362.7" y="24.8">1 : 8</text>
<text x="90" y="49.7">II</text>
<text x="86.9" y="56.5">1 : 4</text>
<text x="261.9" y="106.2">II</text>
</g>
<g font-size="4.3" fill="#00f">
<text x="145.7" y="157.9" transform="rotate(-90 145.7 157.9)">B</text>
<text x="145.7" y="170.4" transform="rotate(-90 145.7 170.4)">0.04</text>
<text x="298.1" y="179.2">1</text>
<text x="303.4" y="179.2">A</text>
<text x="250.5" y="221.5">去除毛刺及锐边</text>
<text x="394.1" y="259.4">1:8</text>
</g>
<g font-size="4.1">
<text x="27.6" y="7">8</text>
<text x="76.2" y="7">7</text>
<text x="131.3" y="7">6</text>
<text x="183.8" y="7">5</text>
<text x="237.9" y="7">4</text>
<text x="288.3" y="7">3</text>
<text x="340.9" y="7">2</text>
<text x="394.8" y="7">1</text>
<text x="5.1" y="26.7">F</text>
<text x="413.4" y="30">F</text>
<text x="4.9" y="77">E</text>
<text x="413.2" y="77">E</text>
<text x="4.4" y="125.3">D</text>
<text x="413.2" y="123.3">D</text>
<text x="4.9" y="176.5">C</text>
<text x="413.2" y="176.5">C</text>
<text x="4.9" y="224.3">B</text>
<text x="413.2" y="224.3">B</text>
<text x="4.9" y="276.1">A</text>
<text x="26" y="295.1">8</text>
<text x="76.2" y="295.1">7</text>
<text x="131.3" y="295.3">6</text>
<text x="183.8" y="295.3">5</text>
<text x="237.9" y="295.3">4</text>
<text x="288.3" y="295.3">3</text>
<text x="341.5" y="295.3">2</text>
<text x="395.2" y="295.3">1</text>
</g>
<g font-size="3.7" fill="#00f">
<text x="86.2" y="76.1">355</text>
<text x="186.8" y="75.7" transform="rotate(33 186.8 75.7)">1120</text>
<text x="342.4" y="73.3">297</text>
<text x="236.1" y="83.5" transform="rotate(-76 236.1 83.5)">1230</text>
<text x="54.3" y="86">85</text>
<text x="84.3" y="86">185</text>
<text x="121.8" y="86">85</text>
<text x="325.4" y="95.8">A</text>
<text x="372.9" y="99.8" transform="rotate(-11 372.9 99.8)">R170</text>
<text x="320.5" y="106.2" transform="rotate(-90 320.5 106.2)">1230</text>
<text x="19.7" y="135.3" transform="rotate(-90 19.7 135.3)">210</text>
<text x="29.1" y="137" transform="rotate(-90 29.1 137)">H7</text>
<text x="139" y="137" transform="rotate(-90 139 137)">H7</text>
<text x="33" y="144.6" transform="rotate(-90 33 144.6)">120</text>
<text x="142.9" y="144.6" transform="rotate(-90 142.9 144.6)">120</text>
<text x="354.2" y="144.4">40</text>
<text x="48.6" y="153.8">2X15</text>
<text x="96.5" y="154.7">2X15</text>
<text x="34.4" y="158.4">B</text>
<text x="157" y="173.9" transform="rotate(-15 157 173.9)">12-M42贯穿</text>
<text x="231.5" y="188.6" transform="rotate(-3 231.5 188.6)">6.43°</text>
<text x="243.5" y="187.8" transform="rotate(-12 243.5 187.8)">12.86°</text>
<text x="334.5" y="188.1">112</text>
<text x="222.8" y="198.4" transform="rotate(-4 222.8 198.4)">5x12.86 =64.29°</text>
</g>
<text font-size="3.5" fill="#00f" x="367.5" y="285.7">318.088kg</text>
<g font-size="3.1" fill="#00f">
<text x="339.1" y="24.4">w</text>
<text x="41" y="113.6" transform="rotate(-90 41 113.6)">w</text>
<text x="73.5" y="116.3" transform="rotate(-90 73.5 116.3)">w</text>
<text x="108.5" y="115.4" transform="rotate(-90 108.5 115.4)">w</text>
<text x="141" y="116.4" transform="rotate(-90 141 116.4)">w</text>
<text x="46.6" y="126.1" transform="rotate(15 46.6 126.1)">w</text>
<text x="60.4" y="127.5" transform="rotate(-15 60.4 127.5)">w</text>
<text x="55.4" y="144.5">x</text>
<text x="126" y="144.5">x</text>
<text x="327.1" y="176.4" transform="rotate(-90 327.1 176.4)">w</text>
<text x="385.6" y="175.2">w</text>
<text x="400.4" y="175.4">x</text>
<text x="378.5" y="198.4">w</text>
<text x="397.5" y="198.9">Rz63</text>
<text x="377.6" y="210.7">x</text>
<text x="397.3" y="211.4">Rz25</text>
<text x="377.8" y="222.6">y</text>
<text x="398.2" y="222.6">Rz6.3</text>
</g>
<g font-size="3" fill="#00f">
<text x="93.8" y="72.9">+0.4</text>
<text x="96" y="76.1">0</text>
<text x="91.9" y="82.8">+0.3</text>
<text x="94.1" y="86">0</text>
<text x="29.9" y="130.1" transform="rotate(-90 29.9 130.1)">+0.035</text>
<text x="33" y="127.9" transform="rotate(-90 33 127.9)">0</text>
<text x="139.8" y="130.1" transform="rotate(-90 139.8 130.1)">+0.035</text>
<text x="142.9" y="127.9" transform="rotate(-90 142.9 127.9)">0</text>
<text x="359.6" y="144.4">±0.4</text>
</g>
<g font-size="2.8">
<text x="293.4" y="231.6">Tolerances</text>
<text x="385" y="231.9">Inspection</text>
<text x="301.7" y="234.4">General</text>
<text x="301.8" y="237.2">Cast part</text>
<text x="385" y="234.7">Dimension</text>
<text x="301.9" y="240">Rubber part</text>
<text x="302" y="242.9">Toleranz of welding part</text>
<text x="231" y="246.9">Rev</text>
<text x="240.1" y="246.9">Description</text>
<text x="258.1" y="251.3">Date</text>
<text x="260.9" y="246.9">REV.BY</text>
<text x="274.6" y="246.9">APP</text>
<text x="279.6" y="251.3">Name</text>
<text x="285.4" y="246.9">Date</text>
<text x="294.2" y="249.2">Description</text>
<text x="386.2" y="250.4">Scale</text>
<text x="235.2" y="256.3">Drawn</text>
<text x="233.7" y="261.4">Checked</text>
<text x="232.6" y="266.7">ENG.APPR</text>
<text x="232.4" y="271.6">MFG.APPR</text>
<text x="293.4" y="276">Drawing number</text>
<text x="358.1" y="275.8">Page</text>
<text x="384.9" y="275.8">Format</text>
<text x="401.9" y="277.7">A3</text>
<text x="358.5" y="282.7">Weight</text>
<text x="384.3" y="282.7">Language</text>
<text x="401.7" y="285.7">EN</text>
</g>
<g font-size="2.8" fill="#00f">
<text x="327.1" y="234.8">ISO 2768 mk</text>
<text x="257" y="256.3">2019.3.10</text>
<text x="279.4" y="256.3">wayne</text>
</g>
</svg>
